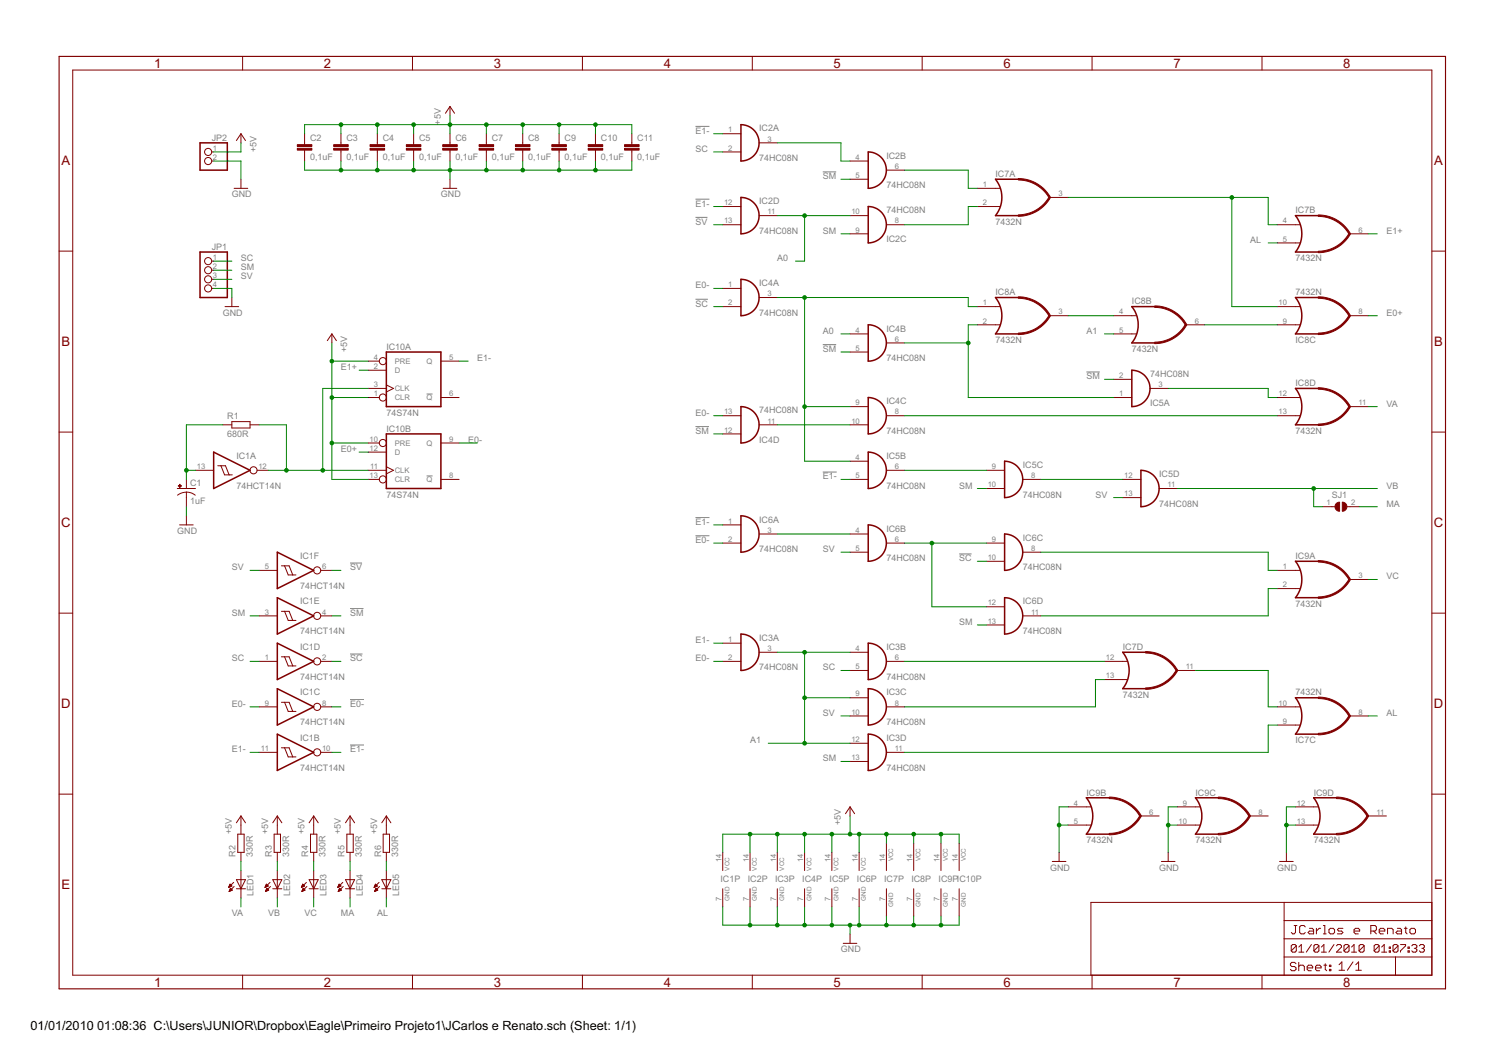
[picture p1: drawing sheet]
<svg xmlns="http://www.w3.org/2000/svg" width="420mm" height="297mm" viewBox="0 0 420 297" stroke-linecap="round" stroke-linejoin="round" font-family="sans-serif">
<g fill="none" stroke="#808080" stroke-width=".28">
<path d="M194.3 35.3h3.9M194.3 55.6h3.9M229.8 48h3.8M194.3 60.7h3.3M194.3 83.5h3.5M229.8 96.2h3.8M119.2 110h1.6M194.3 119.1h3.7M303.5 103.8h3.7M119.2 132.9h1.6M229.8 131.8h3.9M97.8 157.2h3.3"/>
<path d="M194.3 144.5h3.9M194.3 149.6h3.9M267.9 154.6h3.5M97.8 169.9h3.7M97.8 195.3h3.9M97.8 182.6h3.5M97.8 208h3.9"/>
</g>
<g fill="none" stroke="#800000" stroke-width=".42">
<path d="M55.9 39.9h7.6v7.6h-7.6zM207 34.8a5.1 5.1 0 0 1 5.1 5.1 5.1 5.1 0 0 1-5.1 5.1zM207 55.1a5.1 5.1 0 0 1 5.1 5.1 5.1 5.1 0 0 1-5.1 5.1zM242.5 42.4a5.1 5.1 0 0 1 5.1 5.1 5.1 5.1 0 0 1-5.1 5.1zM242.5 57.7a5.1 5.1 0 0 1 5.1 5 5.1 5.1 0 0 1-5.1 5.1zM284.4 50h-6.3a8.1 8.1 0 0 1 0 10.2h6.3M55.9 70.4h7.6v12.7h-7.6zM207 78a5.1 5.1 0 0 1 5.1 5.1 5.1 5.1 0 0 1-5.1 5zM368.3 60.2h-6.4a8.1 8.1 0 0 1 0 10.2h6.4M107.9 98.3h15.3v15.2h-15.3zM242.5 90.7a5.1 5.1 0 0 1 5.1 5 5.1 5.1 0 0 1-5.1 5.1zM284.4 83.1h-6.3a8.1 8.1 0 0 1 0 10.1h6.3"/>
<path d="M322.5 85.6h-6.3a8.1 8.1 0 0 1 0 10.1h6.3M368.3 83.1h-6.4a8.1 8.1 0 0 1 0 10.1h6.4M207 113.5a5.1 5.1 0 0 1 5.1 5.1 5.1 5.1 0 0 1-5.1 5.1zM242.5 111a5.1 5.1 0 0 1 5.1 5.1 5.1 5.1 0 0 1-5.1 5zM316.2 103.4a5.1 5.1 0 0 1 5.1 5 5.1 5.1 0 0 1-5.1 5.1zM368.3 108.4h-6.4a8.1 8.1 0 0 1 0 10.2h6.4M59.7 126.2l10.1 5.1-10.1 5.1zM107.9 121.1h15.3v15.3h-15.3zM242.5 126.2a5.1 5.1 0 0 1 5.1 5.1 5.1 5.1 0 0 1-5.1 5.1zM280.6 128.8a5.1 5.1 0 0 1 5.1 5 5.1 5.1 0 0 1-5.1 5.1zM318.7 131.3a5.1 5.1 0 0 1 5.1 5.1 5.1 5.1 0 0 1-5.1 5.1zM77.5 154.2l10.1 5-10.1 5.1z"/>
<path d="M207 144a5.1 5.1 0 0 1 5.1 5.1 5.1 5.1 0 0 1-5.1 5.1zM242.5 146.5a5.1 5.1 0 0 1 5.1 5.1 5.1 5.1 0 0 1-5.1 5.1zM280.6 149.1a5.1 5.1 0 0 1 5.1 5.1 5.1 5.1 0 0 1-5.1 5zM368.3 156.7h-6.4a8.1 8.1 0 0 1 0 10.2h6.4M77.5 179.6l10.1 5-10.1 5.1zM77.5 166.9l10.1 5-10.1 5.1zM207 177a5.1 5.1 0 0 1 5.1 5.1 5.1 5.1 0 0 1-5.1 5.1zM242.5 179.6a5.1 5.1 0 0 1 5.1 5 5.1 5.1 0 0 1-5.1 5.1zM280.6 166.9a5.1 5.1 0 0 1 5.1 5 5.1 5.1 0 0 1-5.1 5.1zM77.5 192.3l10.1 5-10.1 5.1zM242.5 192.3a5.1 5.1 0 0 1 5.1 5 5.1 5.1 0 0 1-5.1 5.1zM320 182.1h-6.4a8.1 8.1 0 0 1 0 10.2h6.4"/>
<path d="M368.3 194.8h-6.4a8.1 8.1 0 0 1 0 10.2h6.4M77.5 205l10.1 5-10.1 5.1zM242.5 205a5.1 5.1 0 0 1 5.1 5 5.1 5.1 0 0 1-5.1 5.1zM309.8 222.7h-6.3a8.1 8.1 0 0 1 0 10.2h6.3M340.3 222.7h-6.3a8.1 8.1 0 0 1 0 10.2h6.3M373.3 222.7h-6.3a8.1 8.1 0 0 1 0 10.2h6.3"/>
</g>
<g fill="none" stroke="#800000" stroke-width=".28">
<path d="M20.3 19.6h379.7v252.6h-379.7zM67.8 15.7v3.9M115.2 15.7v3.9M162.7 15.7v3.9M210.2 15.7v3.9M257.6 15.7v3.9M305.1 15.7v3.9M352.6 15.7v3.9M67.3 37.3l-1.3 1.9M67.3 37.3l1.3 1.9M67.3 37.3v2.6M85.1 37.3v3.1"/>
<path d="M95.2 37.3v3.1M105.4 37.3v3.1M115.5 37.3v3.1M125.7 29.7v2.6M125.7 37.3v3.1M125.7 29.7l1.3 1.9M125.7 29.7l-1.3 1.9M135.9 37.3v3.1M146 37.3v3.1M156.2 37.3v3.1M166.3 37.3v3.1M176.5 37.3v3.1"/>
<path d="M201.9 37.3h5.1M212.1 39.9h5M59.1 42.4h.6M59.1 45h.6M65.4 52.6h3.8M67.3 50v2.6M85.1 41.9v3.1M95.2 41.9v3.1M105.4 41.9v3.1M115.5 41.9v3.1M123.8 52.6h3.8M125.7 41.9v3.1"/>
<path d="M125.7 50v2.6M135.9 41.9v3.1M146 41.9v3.1M156.2 41.9v3.1M166.3 41.9v3.1M176.5 41.9v3.1M201.9 42.4h5.1M201.9 57.7h5.1M237.5 45h5M237.5 50h5M247.6 47.5h5.1M273 57.7h6.4"/>
<path d="M273 52.6h6.4M293.3 55.1h5.1M16.5 70.1h3.8M59.1 72.9h.6M59.1 75.4h.6M59.1 78h.6M201.9 62.7h5.1M212.1 60.2h5M237.5 65.3h5M237.5 60.2h5M247.6 62.7h5.1M356.8 62.7h6.4"/>
<path d="M356.8 67.8h6.4M377.1 65.3h5.1M400 70.1h3.8M59.1 80.5h.6M62.9 85.6h3.8M64.8 83.1v2.5M92.7 93.2l-1.3 1.9M92.7 93.2l1.3 1.9M92.7 93.2v2.5M201.9 80.5h5.1M201.9 85.6h5.1M212.1 83.1h5"/>
<path d="M237.5 93.2h5M237.5 98.3h5M247.6 95.7h5.1M273 85.6h6.4M273 90.7h6.4M293.3 88.1h5.1M311.1 93.2h6.4M311.1 88.1h6.4M331.4 90.7h5.1M356.8 85.6h6.4M356.8 90.7h6.4M377.1 88.1h5.1"/>
<path d="M62.2 118.6h2.6M64.8 117.7h5v1.8h-5zM69.8 118.6h2.6M102.9 111h3.1M102.9 108.4h5M102.9 103.4h5M102.9 100.8h3.1M107.9 107.5l2 .9-2 1M123.2 111h5M123.2 100.8h5M201.9 116.1h5.1M212.1 118.6h5"/>
<path d="M237.5 113.5h5M237.5 118.6h5M247.6 116.1h5.1M311.1 111h5.1M311.1 105.9h5.1M321.3 108.4h5M356.8 116.1h6.4M356.8 111h6.4M377.1 113.5h5.1M16.5 120.6h3.8M49.5 136.4h5.1M52.1 137.4l1.5 .3 .9 .5"/>
<path d="M52.1 137.4l-1.1 .1-1.4 .7M52.1 133.8v2.6M52.1 137.4v4.1M54.6 131.3h5.1M60.8 130h2.2l1 2.6M61.7 130l1 2.6h2.2M71.8 131.3h3.1M102.9 131.3h5M102.9 133.8h3.1M102.9 126.2h5M102.9 123.7h3.1M107.9 130.3l2 1-2 1"/>
<path d="M123.2 133.8h5M123.2 123.7h5M201.9 121.1h5.1M237.5 128.8h5M237.5 133.8h5M247.6 131.3h5.1M275.6 131.3h5M275.6 136.4h5M285.7 133.8h5.1M313.6 133.8h5.1M313.6 138.9h5.1M323.8 136.4h5.1"/>
<path d="M400 120.6h3.8M50.2 146.5h3.8M52.1 144v2.5M72.4 159.2h5.1M78.6 158h2.2l1 2.5M79.5 158l1 2.5h2.2M89.6 159.2h3.1M201.9 146.5h5.1M201.9 151.6h5.1M212.1 149.1h5M237.5 149.1h5M237.5 154.2h5"/>
<path d="M247.6 151.6h5.1M275.6 151.6h5M275.6 156.7h5M285.7 154.2h5.1M356.8 159.2h6.4M369.5 141.5h3.5M376.3 141.5h3.4M16.5 171.2h3.8M72.4 171.9h5.1M78.6 170.7h2.2l1 2.5M79.5 170.7l1 2.5h2.2M89.6 171.9h3.1"/>
<path d="M201.9 179.6h5.1M275.6 169.4h5M275.6 174.5h5M285.7 171.9h5.1M356.8 164.3h6.4M377.1 161.8h5.1M400 171.2h3.8M72.4 184.6h5.1M72.4 197.3h5.1M78.6 183.4h2.2l1 2.5M78.6 196.1h2.2l1 2.5M79.5 183.4l1 2.5h2.2"/>
<path d="M79.5 196.1l1 2.5h2.2M89.6 184.6h3.1M89.6 197.3h3.1M201.9 184.6h5.1M212.1 182.1h5M237.5 182.1h5M237.5 187.2h5M237.5 194.8h5M237.5 199.9h5M247.6 184.6h5.1M247.6 197.3h5.1M308.6 184.6h6.3"/>
<path d="M308.6 189.7h6.3M328.9 187.2h5.1M356.8 197.3h6.4M377.1 199.9h5.1M72.4 210h5.1M78.6 208.8h2.2l1 2.5M79.5 208.8l1 2.5h2.2M89.6 210h3.1M237.5 207.5h5M237.5 212.6h5M247.6 210h5.1M356.8 202.4h6.4"/>
<path d="M16.5 221.7h3.8M66.4 232.9h1.8v5.1h-1.8zM67.3 227.8v5.1M67.3 238v2.5M67.3 227.8l1.3 1.9M67.3 227.8l-1.3 1.9M76.6 232.9h1.8v5.1h-1.8zM77.5 227.8v5.1M77.5 238v2.5M77.5 227.8l1.2 1.9M77.5 227.8l-1.3 1.9M86.7 232.9h1.8v5.1h-1.8z"/>
<path d="M87.6 227.8v5.1M87.6 238v2.5M87.6 227.8l1.3 1.9M87.6 227.8l-1.2 1.9M96.9 232.9h1.8v5.1h-1.8zM97.8 227.8v5.1M97.8 238v2.5M97.8 227.8l1.3 1.9M97.8 227.8l-1.3 1.9M107 232.9h1.8v5.1h-1.8zM107.9 227.8v5.1M107.9 238v2.5"/>
<path d="M107.9 227.8l1.3 1.9M107.9 227.8l-1.2 1.9M201.9 238v5M209.5 238v5M217.1 238v5M224.8 238v5M232.4 238v5M237.5 225.3l1.2 1.9M237.5 225.3l-1.3 1.9M237.5 225.3v2.5M240 238v5M247.6 235.4v7.6"/>
<path d="M255.2 235.4v7.6M262.9 235.4v7.6M267.9 235.4v7.6M295.9 238v2.5M298.4 225.3h6.4M298.4 230.3h6.4M318.7 227.8h5.1M326.3 238v2.5M328.9 225.3h6.3M328.9 230.3h6.3M349.2 227.8h5.1M359.4 238v2.5"/>
<path d="M361.9 225.3h6.4M361.9 230.3h6.4M382.2 227.8h5.1M400 221.7h3.8M63.9 247.7h.1M63.9 247.6h.3M64 247.5h.5M64.1 247.3h.6M64.1 248.8h.1M64.1 247.2h.5M64.1 248.7h.4M64.2 247.1h.3"/>
<path d="M64.2 248.5h.6M64.2 247h.2M64.2 248.4h.6M64.2 248.3h.5M64.3 246.8l.5 .6-.9 .3zM64.3 246.9h.1M64.3 248.2h.3M64.3 248.1h.2M64.4 248l.5 .5-.9 .4zM65.3 246.3l-1.4 1.4M65.4 247.5l-1.4 1.4M66 245.6h2.6l-1.3 2.5z"/>
<path d="M66 248.1h2.6M67.3 243v7.7M74 247.7h.1M74.1 247.6h.3M74.1 247.5h.6M74.2 247.3h.7M74.2 248.8h.2M74.3 247.2h.5M74.3 248.7h.4M74.3 248.5h.7M74.3 247.1h.4M74.4 247h.1"/>
<path d="M74.4 248.4h.6M74.4 248.3h.4M74.4 246.9h.1M74.4 246.8l.5 .6-.9 .3zM74.5 248.2h.2M74.5 248.1h.1M74.5 248l.6 .5-.9 .4zM75.4 246.3l-1.4 1.4M75.6 247.5l-1.4 1.4M76.2 248.1h2.5M76.2 245.6h2.5l-1.2 2.5zM77.5 243v7.7"/>
<path d="M84.2 247.7h.1M84.3 247.6h.3M84.3 247.5h.5M84.4 247.3h.7M84.4 248.8h.1M84.4 247.2h.5M84.4 248.7h.4M84.5 248.5h.6M84.5 247.1h.3M84.5 247h.2M84.5 248.4h.6M84.6 246.9h.1"/>
<path d="M84.6 248.3h.4M84.6 246.8l.5 .6-.9 .3zM84.6 248.2h.3M84.7 248.1h.1M84.7 248l.5 .5-.9 .4zM85.6 246.3l-1.4 1.4M85.7 247.5l-1.4 1.4M86.4 248.1h2.5M86.4 245.6h2.5l-1.3 2.5zM87.6 243v7.7M94.4 247.7h.1M94.4 247.6h.3"/>
<path d="M94.5 247.5h.5M94.5 248.8h.2M94.5 247.3h.7M94.6 247.2h.5M94.6 248.7h.4M94.6 248.5h.7M94.6 247.1h.4M94.7 247h.2M94.7 248.4h.6M94.7 246.9h.1M94.7 248.3h.5M94.7 246.8l.5 .6-.8 .3z"/>
<path d="M94.8 248.2h.3M94.8 248.1h.1M94.9 248l.5 .5-.9 .4zM95.8 246.3l-1.4 1.4M95.9 247.5l-1.4 1.4M96.5 248.1h2.6M96.5 245.6h2.6l-1.3 2.5zM97.8 243v7.7M104.5 247.7h.1M104.6 247.6h.3M104.6 247.5h.6M104.7 248.8h.2"/>
<path d="M104.7 247.3h.7M104.7 247.2h.6M104.7 248.7h.4M104.8 247.1h.3M104.8 248.5h.6M104.8 247h.2M104.8 248.4h.7M104.9 246.9h.1M104.9 248.3h.4M104.9 246.8l.5 .6-.9 .3zM104.9 248.2h.3M105 248.1h.1"/>
<path d="M105 248l.5 .5-.9 .4zM105.9 246.3l-1.4 1.4M106 247.5l-1.4 1.4M106.7 248.1h2.5M106.7 245.6h2.5l-1.3 2.5zM107.9 243v7.7M201.9 248.1v5.1M209.5 248.1v5.1M217.1 248.1v5.1M224.8 248.1v5.1M232.4 248.1v5.1M240 248.1v5.1"/>
<path d="M247.6 248.1v7.6M255.2 248.1v7.6M262.9 248.1v7.6M267.9 248.1v7.6M294 240.5h3.8M324.4 240.5h3.9M357.5 240.5h3.8M358.7 251.9v20.3M358.7 257h41.3M361.5 258.4h.8M361.9 258.4v1.9l-.4 .4h-.4l-.4-.4M364.6 258.8l-.3-.4h-.8l-.4 .4v1.5l.4 .4h.8l.3-.4"/>
<path d="M365.8 259.2h.8l.4 .3v1.2h-1.2l-.4-.4 .4-.4h1.2M367.7 259.2v1.5M368.9 259.2h-.4l-.8 .7M369.7 258.4h.4v2.3M371.3 259.5l.3-.3h.8l.4 .3v.8l-.4 .4h-.8l-.3-.4zM375.2 259.2h-1.2l-.4 .3 .4 .4h.8l.4 .4-.4 .4h-1.2M378.3 259.9h1.5v-.4l-.3-.3h-.8l-.4 .3v.8l.4 .4h.8M382.9 259.9h1.2l.4-.4v-.7l-.4-.4h-1.2v2.3M383.7 259.9l.8 .8M385.3 259.9h1.6v-.4l-.4-.3h-.8l-.4 .3v.8l.4 .4h.8M390.4 259.2h.7l.4 .3v1.2h-1.1l-.4-.4 .4-.4h1.1M392.3 259.2h.8"/>
<path d="M392.7 258.8v1.5l.4 .4M393.9 259.5l.4-.3h.7l.4 .3v.8l-.4 .4h-.7l-.4-.4zM400 251.9h-95.2v20.3M67.8 272.2v3.9M115.2 272.2v3.9M162.7 272.2v3.9M210.2 272.2v3.9M235.6 263.4h3.8M237.5 260.8v2.6M257.6 272.2v3.9M305.1 272.2v3.9M352.6 272.2v3.9"/>
<path d="M358.7 267.2h41.3M358.7 262.1h41.3M362.1 269l-.4-.3h-.8l-.4 .3v.5l.4 .3h.8l.4 .4v.4l-.4 .4h-.8l-.4-.4M362.1 264.1l-.3-.4h-.7l-.4 .4v1.4M362.1 264.1v1.4l-.3 .3h-.7l-.4-.3M362.1 264.1l-1.4 1.4M362.8 269.8l.4-.3h.8l.4 .3v1.2M362.8 268.7v2.3M362.8 265.8h1.4M362.8 264.4l.7-.7v2.1M365.2 270.2h1.5v-.4l-.4-.3h-.8l-.3 .3v.8l.3 .4h.8M366.4 263.7l-1.5 2.1"/>
<path d="M367.5 270.2h1.6v-.4l-.4-.3h-.8l-.4 .3v.8l.4 .4h.8M368.4 264.1l-.3-.4h-.7l-.3 .4v1.4M368.4 264.1v1.4l-.3 .3h-.7l-.3-.3M368.4 264.1l-1.3 1.4M369.1 265.8h1.4M369.1 264.4l.7-.7v2.1M369.7 260.7h.8M369.8 269.5h.8M370.2 269v1.6l.4 .4M371.4 269.5h.4v.3h-.4zM371.4 270.6h.4v.4h-.4zM372.7 263.7l-1.5 2.1"/>
<path d="M373.4 264.1l.3-.4h.7l.4 .4v.3l-1.4 1.4h1.4M374.1 269.3l.8-.8v2.4M374.1 270.9h1.5M376.9 264.1l-.4-.4h-.7l-.3 .4v1.4M376.9 264.1v1.4l-.4 .3h-.7l-.3-.3M376.9 264.1l-1.4 1.4M377.6 264.4l.7-.7v2.1M377.6 265.8h1.4M378 268.5l-1.6 2.4M378.8 270.9h1.5M378.8 269.3l.7-.8v2.4M381.1 264.1l-.4-.4h-.7l-.3 .4v1.4"/>
<path d="M381.1 264.1v1.4l-.4 .3h-.7l-.3-.3M381.1 264.1l-1.4 1.4M385.3 264.1v1.4l-.4 .3h-.7l-.3-.3M385.3 264.1l-.4-.4h-.7l-.3 .4v1.4M385.3 264.1l-1.4 1.4M386 265.8h1.4M386 264.4l.7-.7v2.1M387.6 260.7v-1.5h1.2l.4 .3v1.2M388.1 265.5h.4v.3h-.4zM388.1 264.4h.4v.4h-.4zM389.8 267.2v5M390.5 264.1l-.3-.4h-.7l-.4 .4v1.4"/>
<path d="M390.5 264.1v1.4l-.3 .3h-.7l-.4-.3M390.5 264.1l-1.4 1.4M391.2 263.7h1.5v.4l-1.5 1.4v.3M393.3 265.5h.4v.3h-.4zM393.3 264.4h.4v.4h-.4zM394.4 264.1l.4-.4h.7l.3 .4v.3l-.3 .4M395.1 264.8h.4M395.5 264.8l.3 .3v.4l-.3 .3h-.7l-.4-.3M396.5 264.1l.4-.4h.7l.3 .4v.3l-.3 .4M397.2 264.8h.4M397.6 264.8l.3 .3v.4l-.3 .3h-.7l-.4-.3"/>
<circle cx="58.1" cy="42.4" r=".99"/>
<circle cx="58.1" cy="45" r=".99"/>
<circle cx="58.1" cy="72.9" r=".99"/>
<circle cx="58.1" cy="75.4" r=".99"/>
<circle cx="58.1" cy="78" r=".99"/>
<circle cx="58.1" cy="80.5" r=".99"/>
<circle cx="107" cy="111" r=".99"/>
<circle cx="107" cy="100.8" r=".99"/>
<circle cx="70.8" cy="131.3" r=".99"/>
<circle cx="107" cy="133.8" r=".99"/>
<circle cx="107" cy="123.7" r=".99"/>
<circle cx="88.6" cy="159.2" r=".99"/>
<circle cx="88.6" cy="171.9" r=".99"/>
<circle cx="88.6" cy="197.3" r=".99"/>
<circle cx="88.6" cy="184.6" r=".99"/>
<circle cx="88.6" cy="210" r=".99"/>
</g>
<g fill="#800000" stroke="#800000" stroke-width=".28">
<path d="M284.5 60a10 10 0 0 0 8.6-5l.3 .2a10.2 10.2 0 0 1-8.9 5.2z" fill-rule="evenodd"/>
<path d="M284.5 49.8a10.2 10.2 0 0 1 8.9 5.3l-.3 .2a10 10 0 0 0-8.6-5.1z" fill-rule="evenodd"/>
<path d="M368.3 70.1a10 10 0 0 0 8.6-5l.4 .2a10.2 10.2 0 0 1-9 5.2z" fill-rule="evenodd"/>
<path d="M368.3 60a10.2 10.2 0 0 1 9 5.2l-.4 .2a10 10 0 0 0-8.6-5z" fill-rule="evenodd"/>
<path d="M368.3 194.6a10.2 10.2 0 0 1 9 5.2l-.4 .2a10 10 0 0 0-8.6-5z" fill-rule="evenodd"/>
<path d="M368.3 204.7a9.9 9.9 0 0 0 8.6-5l.4 .2a10.4 10.4 0 0 1-9 5.2z" fill-rule="evenodd"/>
<path d="M320 192a9.9 9.9 0 0 0 8.6-5l.4 .2a10.4 10.4 0 0 1-9 5.2z" fill-rule="evenodd"/>
<path d="M320 181.9a10.2 10.2 0 0 1 9 5.2l-.4 .2a9.9 9.9 0 0 0-8.6-5z" fill-rule="evenodd"/>
<path d="M284.5 93a9.9 9.9 0 0 0 8.6-5l.3 .2a10.4 10.4 0 0 1-8.9 5.2z" fill-rule="evenodd"/>
<path d="M284.5 82.9a10.2 10.2 0 0 1 8.9 5.2l-.3 .2a10 10 0 0 0-8.6-5z" fill-rule="evenodd"/>
<path d="M322.6 95.5a9.9 9.9 0 0 0 8.6-5l.3 .2a10.4 10.4 0 0 1-8.9 5.2z" fill-rule="evenodd"/>
<path d="M322.6 85.4a10.2 10.2 0 0 1 8.9 5.2l-.3 .2a9.9 9.9 0 0 0-8.6-5z" fill-rule="evenodd"/>
<path d="M368.3 82.9a10.2 10.2 0 0 1 9 5.2l-.4 .2a10 10 0 0 0-8.6-5z" fill-rule="evenodd"/>
<path d="M368.3 93a9.9 9.9 0 0 0 8.6-5l.4 .2a10.4 10.4 0 0 1-9 5.2z" fill-rule="evenodd"/>
<path d="M368.3 118.4a10 10 0 0 0 8.6-5l.4 .2a10.3 10.3 0 0 1-9 5.2z" fill-rule="evenodd"/>
<path d="M368.3 108.2a10.3 10.3 0 0 1 9 5.3l-.4 .2a9.9 9.9 0 0 0-8.6-5z" fill-rule="evenodd"/>
<path d="M368.3 166.6a10 10 0 0 0 8.6-5l.4 .2a10.2 10.2 0 0 1-9 5.2z" fill-rule="evenodd"/>
<path d="M368.3 156.5a10.3 10.3 0 0 1 9 5.2l-.4 .2a10 10 0 0 0-8.6-5z" fill-rule="evenodd"/>
<path d="M375 140.2a1.27 1.27 0 0 1 1.3 1.3 1.27 1.27 0 0 1-1.3 1.2z" fill-rule="evenodd"/>
<path d="M373.3 140.6l.9-.4v2.5a1.26 1.26 0 0 1-1.1-.7 1.26 1.26 0 0 1 .2-1.4z" fill-rule="evenodd"/>
<path d="M309.9 232.7a9.9 9.9 0 0 0 8.6-5.1l.3 .3a10.3 10.3 0 0 1-8.9 5.2z" fill-rule="evenodd"/>
<path d="M309.9 222.5a10.3 10.3 0 0 1 8.9 5.3l-.3 .2a9.8 9.8 0 0 0-8.6-5.1z" fill-rule="evenodd"/>
<path d="M340.3 232.7a9.9 9.9 0 0 0 8.7-5.1l.3 .3a10.3 10.3 0 0 1-9 5.2z" fill-rule="evenodd"/>
<path d="M340.3 222.5a10.3 10.3 0 0 1 9 5.3l-.3 .2a9.8 9.8 0 0 0-8.7-5.1z" fill-rule="evenodd"/>
<path d="M373.4 232.7a10 10 0 0 0 8.6-5.1l.3 .3a10.3 10.3 0 0 1-8.9 5.2z" fill-rule="evenodd"/>
<path d="M373.4 222.5a10.3 10.3 0 0 1 8.9 5.3l-.3 .2a9.9 9.9 0 0 0-8.6-5.1z" fill-rule="evenodd"/>
</g>
<g fill="#800000" stroke="#800000" stroke-width=".28">
<path d="M49.8 135.6l.9 .1z"/>
<path d="M50.2 135.2l.1 .9z"/>
<path d="M83.1 41.4h4v.5h-4z"/>
<path d="M83.1 40.4h4v.5h-4z"/>
<path d="M93.2 41.4h4.1v.5h-4.1z"/>
<path d="M93.2 40.4h4.1v.5h-4.1z"/>
<path d="M103.4 41.4h4v.5h-4z"/>
<path d="M103.4 40.4h4v.5h-4z"/>
<path d="M113.5 41.4h4.1v.5h-4.1z"/>
<path d="M113.5 40.4h4.1v.5h-4.1z"/>
<path d="M123.7 41.4h4v.5h-4z"/>
<path d="M123.7 40.4h4v.5h-4z"/>
<path d="M133.8 41.4h4.1v.5h-4.1z"/>
<path d="M133.8 40.4h4.1v.5h-4.1z"/>
<path d="M144 41.4h4.1v.5h-4.1z"/>
<path d="M144 40.4h4.1v.5h-4.1z"/>
<path d="M154.2 41.4h4v.5h-4z"/>
<path d="M154.2 40.4h4v.5h-4z"/>
<path d="M164.3 41.4h4.1v.5h-4.1z"/>
<path d="M164.3 40.4h4.1v.5h-4.1z"/>
<path d="M174.5 41.4h4v.5h-4z"/>
<path d="M174.5 40.4h4v.5h-4z"/>
</g>
<path d="M16.5 15.7h387.3v260.4h-387.3z" fill="none" stroke="#800000" stroke-width=".32"/>
<g fill="none" stroke="#008000" stroke-width=".28">
<path d="M67.3 39.9v2.5h-7.6M85.1 37.3v-2.5h91.4v2.5M95.2 34.8v2.5M105.4 34.8v2.5M115.5 34.8v2.5M125.7 32.3v5M135.9 34.8v2.5M146 34.8v2.5M156.2 34.8v2.5M166.3 34.8v2.5M199.4 37.3h2.5M217.1 39.9h17.8v5.1h2.6"/>
<path d="M59.7 45h7.6v5M85.1 45v2.5h91.4v-2.5M95.2 45v2.5M105.4 45v2.5M115.5 45v2.5M125.7 45v5M135.9 45v2.5M146 45v2.5M156.2 45v2.5M166.3 45v2.5M199.4 42.4h2.5M199.4 57.7h2.5"/>
<path d="M234.9 50h2.6M252.7 47.5h17.8v5.1h2.5M273 57.7h-2.5v5h-17.8M298.4 55.1h55.9v7.6h2.5M344.1 55.1v30.5h12.7M59.7 78h5.1M59.7 75.4h5.1M59.7 72.9h5.1M199.4 62.7h2.5M217.1 60.2h20.4M224.8 60.2v12.7h-2.6M234.9 65.3h2.6"/>
<path d="M354.3 67.8h2.5M382.2 65.3h2.6M59.7 80.5h5.1v2.6M92.7 95.7v38.1h10.2M199.4 80.5h2.5M199.4 85.6h2.5M217.1 83.1h53.4v2.5h2.5M224.8 83.1v45.7h12.7M234.9 98.3h2.6M234.9 93.2h2.6M252.7 95.7h17.8M273 90.7h-2.5v20.3h40.6"/>
<path d="M298.4 88.1h12.7M308.6 93.2h2.5M336.5 90.7h20.3M382.2 88.1h2.6M62.2 118.6h-10.1v15.2M72.4 118.6h7.6v12.7M92.7 100.8h10.2M92.7 111h10.2M100.3 103.4h2.6M102.9 108.4h-12.7v22.9M128.2 100.8h2.6M199.4 116.1h2.5"/>
<path d="M217.1 118.6h20.4M224.8 113.5h12.7M252.7 116.1h104.1M308.6 105.9h2.5M326.3 108.4h28v2.6h2.5M382.2 113.5h2.6M52.1 131.3h2.5M74.9 131.3h28M92.7 123.7h10.2M100.3 126.2h2.6M128.2 123.7h5.1M199.4 121.1h2.5"/>
<path d="M234.9 133.8h2.6M252.7 131.3h22.9M273 136.4h2.6M290.8 133.8h22.8M311.1 138.9h2.5M328.9 136.4h55.9M367 136.4v5.1h2.5M52.1 141.5v2.5M69.8 159.2h2.6M92.7 159.2h2.5M199.4 146.5h2.5M199.4 151.6h2.5"/>
<path d="M217.1 149.1h20.4M234.9 154.2h2.6M252.7 151.6h22.9M260.3 151.6v17.8h15.3M273 156.7h2.6M290.8 154.2h63.5v5h2.5M379.7 141.5h5.1M69.8 171.9h2.6M92.7 171.9h2.5M199.4 179.6h2.5M273 174.5h2.6M356.8 164.3h-2.5v7.6h-63.5"/>
<path d="M382.2 161.8h2.6M69.8 197.3h2.6M69.8 184.6h2.6M92.7 197.3h2.5M92.7 184.6h2.5M199.4 184.6h2.5M217.1 182.1h20.4M224.8 182.1v25.4M224.8 194.8h12.7M234.9 199.9h2.6M234.9 187.2h2.6M252.7 184.6h55.9"/>
<path d="M308.6 189.7h-2.6v7.6h-53.3M334 187.2h20.3v10.1h2.5M382.2 199.9h2.6M69.8 210h2.6M92.7 210h2.5M214.6 207.5h22.9M234.9 212.6h2.6M356.8 202.4h-2.5v7.6h-101.6M209.5 232.9v5.1M217.1 232.9v5.1M224.8 232.9v5.1M232.4 232.9v5.1"/>
<path d="M237.5 227.8v5.1M240 232.9v5.1M247.6 232.9v2.5M255.2 232.9v2.5M262.9 232.9v2.5M267.9 235.4v-2.5h-66v5.1M295.9 230.3h2.5M298.4 225.3h-2.5v12.7M326.3 230.3h2.6M328.9 225.3h-2.6v12.7M359.4 230.3h2.5M361.9 225.3h-2.5v12.7"/>
<path d="M67.3 240.5v2.5M67.3 250.7v2.5M77.5 240.5v2.5M77.5 250.7v2.5M87.6 240.5v2.5M87.6 250.7v2.5M97.8 240.5v2.5M97.8 250.7v2.5M107.9 240.5v2.5M107.9 250.7v2.5M201.9 253.2v5.1h66v-2.6M209.5 253.2v5.1"/>
<path d="M217.1 253.2v5.1M224.8 253.2v5.1M232.4 253.2v5.1M237.5 258.3v2.5M240 253.2v5.1M247.6 255.7v2.6M255.2 255.7v2.6M262.9 255.7v2.6"/>
</g>
<g fill="#008000" stroke="#008000" stroke-width=".28">
<circle cx="125.7" cy="34.8" r=".51"/>
<circle cx="95.2" cy="34.8" r=".51"/>
<circle cx="105.4" cy="34.8" r=".51"/>
<circle cx="115.5" cy="34.8" r=".51"/>
<circle cx="135.9" cy="34.8" r=".51"/>
<circle cx="156.2" cy="34.8" r=".51"/>
<circle cx="146" cy="34.8" r=".51"/>
<circle cx="166.3" cy="34.8" r=".51"/>
<circle cx="237.5" cy="232.9" r=".51"/>
<circle cx="209.5" cy="232.9" r=".51"/>
<circle cx="217.1" cy="232.9" r=".51"/>
<circle cx="224.8" cy="232.9" r=".51"/>
<circle cx="232.4" cy="232.9" r=".51"/>
<circle cx="240" cy="232.9" r=".51"/>
<circle cx="247.6" cy="232.9" r=".51"/>
<circle cx="255.2" cy="232.9" r=".51"/>
<circle cx="262.9" cy="232.9" r=".51"/>
<circle cx="92.7" cy="100.8" r=".51"/>
<circle cx="92.7" cy="111" r=".51"/>
<circle cx="92.7" cy="123.7" r=".51"/>
<circle cx="52.1" cy="131.3" r=".51"/>
<circle cx="90.2" cy="131.3" r=".51"/>
<circle cx="80" cy="131.3" r=".51"/>
<circle cx="95.2" cy="47.5" r=".51"/>
<circle cx="105.4" cy="47.5" r=".51"/>
<circle cx="115.5" cy="47.5" r=".51"/>
<circle cx="125.7" cy="47.5" r=".51"/>
<circle cx="135.9" cy="47.5" r=".51"/>
<circle cx="146" cy="47.5" r=".51"/>
<circle cx="156.2" cy="47.5" r=".51"/>
<circle cx="166.3" cy="47.5" r=".51"/>
<circle cx="237.5" cy="258.3" r=".51"/>
<circle cx="209.5" cy="258.3" r=".51"/>
<circle cx="217.1" cy="258.3" r=".51"/>
<circle cx="224.8" cy="258.3" r=".51"/>
<circle cx="232.4" cy="258.3" r=".51"/>
<circle cx="240" cy="258.3" r=".51"/>
<circle cx="247.6" cy="258.3" r=".51"/>
<circle cx="255.2" cy="258.3" r=".51"/>
<circle cx="262.9" cy="258.3" r=".51"/>
<circle cx="295.9" cy="230.3" r=".51"/>
<circle cx="326.3" cy="230.3" r=".51"/>
<circle cx="359.4" cy="230.3" r=".51"/>
<circle cx="224.8" cy="182.1" r=".51"/>
<circle cx="224.8" cy="194.8" r=".51"/>
<circle cx="224.8" cy="207.5" r=".51"/>
<circle cx="224.8" cy="83.1" r=".51"/>
<circle cx="224.8" cy="113.5" r=".51"/>
<circle cx="270.5" cy="95.7" r=".51"/>
<circle cx="367" cy="136.4" r=".51"/>
<circle cx="344.1" cy="55.1" r=".51"/>
<circle cx="224.8" cy="60.2" r=".51"/>
<circle cx="260.3" cy="151.6" r=".51"/>
</g>
<g font-size="4.1" fill="#800000">
<text x="43" y="18.9">1</text>
<text x="90.5" y="18.9">2</text>
<text x="138" y="18.9">3</text>
<text x="185.4" y="18.9">4</text>
<text x="232.9" y="18.9">5</text>
<text x="280.3" y="18.9">6</text>
<text x="327.8" y="18.9">7</text>
<text x="375.3" y="18.9">8</text>
<text x="17.2" y="46.1">A</text>
<text x="400.7" y="46.1">A</text>
<text x="17.2" y="96.7">B</text>
<text x="400.7" y="96.7">B</text>
<text x="17.1" y="147.2">C</text>
<text x="400.6" y="147.2">C</text>
<text x="17.1" y="197.7">D</text>
<text x="400.6" y="197.7">D</text>
<text x="17.2" y="248.3">E</text>
<text x="400.7" y="248.3">E</text>
<text x="43" y="275.4">1</text>
<text x="90.5" y="275.4">2</text>
<text x="138" y="275.4">3</text>
<text x="185.4" y="275.4">4</text>
<text x="232.9" y="275.4">5</text>
<text x="280.3" y="275.4">6</text>
<text x="327.8" y="275.4">7</text>
<text x="375.3" y="275.4">8</text>
</g>
<g font-size="4">
<text x="8.5" y="287.5">01/01/2010</text>
<text x="27.2" y="287.5">01:08:36 C:\Users\JUNIOR\Dropbox\Eagle\Primeiro Projeto1\JCarlos e Renato.sch (Sheet: 1/1)</text>
</g>
<g font-size="2.8" fill="#808080">
<text x="123.2" y="34.8" transform="rotate(-90 123.2 34.8)">+5V</text>
<text x="59.2" y="39.2">JP2</text>
<text x="86.6" y="39.5">C2</text>
<text x="96.8" y="39.5">C3</text>
<text x="106.9" y="39.5">C4</text>
<text x="117.1" y="39.5">C5</text>
<text x="127.2" y="39.5">C6</text>
<text x="137.4" y="39.5">C7</text>
<text x="147.6" y="39.5">C8</text>
<text x="157.7" y="39.5">C9</text>
<text x="167.9" y="39.5">C10</text>
<text x="178" y="39.5">C11</text>
<text x="194.3" y="37.3">E1-</text>
<text x="212.1" y="36.7">IC2A</text>
<text x="71.6" y="42.4" transform="rotate(-90 71.6 42.4)">+5V</text>
<text x="86.6" y="44.6">0,1uF</text>
<text x="96.8" y="44.6">0,1uF</text>
<text x="106.9" y="44.6">0,1uF</text>
<text x="117.1" y="44.6">0,1uF</text>
<text x="127.2" y="44.6">0,1uF</text>
<text x="137.4" y="44.6">0,1uF</text>
<text x="147.6" y="44.6">0,1uF</text>
<text x="157.7" y="44.6">0,1uF</text>
<text x="167.9" y="44.6">0,1uF</text>
<text x="178" y="44.6">0,1uF</text>
<text x="194.3" y="42.4">SC</text>
<text x="212.1" y="45">74HC08N</text>
<text x="247.6" y="44.3">IC2B</text>
<text x="229.8" y="50">SM</text>
<text x="247.6" y="52.6">74HC08N</text>
<text x="278.1" y="49.4">IC7A</text>
<text x="64.8" y="55.1">GND</text>
<text x="123.2" y="55.1">GND</text>
<text x="194.3" y="57.7">E1-</text>
<text x="212.1" y="57">IC2D</text>
<text x="247.6" y="59.4">74HC08N</text>
<text x="361.9" y="59.6">IC7B</text>
<text x="194.3" y="62.7">SV</text>
<text x="212.1" y="65.3">74HC08N</text>
<text x="229.8" y="65.3">SM</text>
<text x="278.1" y="62.7">7432N</text>
<text x="387.3" y="65.3">E1+</text>
<text x="59.2" y="69.7">JP1</text>
<text x="247.6" y="67.7">IC2C</text>
<text x="349.2" y="67.8">AL</text>
<text x="67.3" y="78">SV</text>
<text x="67.3" y="75.4">SM</text>
<text x="67.3" y="72.9">SC</text>
<text x="217.1" y="72.9">A0</text>
<text x="361.9" y="72.9">7432N</text>
<text x="194.3" y="80.5">E0-</text>
<text x="212.1" y="79.9">IC4A</text>
<text x="278.1" y="82.4">IC8A</text>
<text x="361.9" y="82.3">7432N</text>
<text x="62.2" y="88.1">GND</text>
<text x="194.3" y="85.6">SC</text>
<text x="212.1" y="88.1">74HC08N</text>
<text x="316.2" y="85">IC8B</text>
<text x="387.3" y="88.1">E0+</text>
<text x="229.8" y="93.2">A0</text>
<text x="247.6" y="92.6">IC4B</text>
<text x="278.1" y="95.7">7432N</text>
<text x="303.5" y="93.2">A1</text>
<text x="361.9" y="95.6">IC8C</text>
<text x="97" y="98.3" transform="rotate(-90 97 98.3)">+5V</text>
<text x="107.9" y="97.7">IC10A</text>
<text x="133.3" y="100.8">E1-</text>
<text x="229.8" y="98.3">SM</text>
<text x="247.6" y="100.8">74HC08N</text>
<text x="316.2" y="98.3">7432N</text>
<text x="95.2" y="103.4">E1+</text>
<text x="303.5" y="105.9">SM</text>
<text x="321.3" y="105.1">74HC08N</text>
<text x="361.9" y="107.8">IC8D</text>
<text x="247.6" y="112.9">IC4C</text>
<text x="321.3" y="113.4">IC5A</text>
<text x="387.3" y="113.5">VA</text>
<text x="63.5" y="117.1">R1</text>
<text x="107.9" y="116.1">74S74N</text>
<text x="194.3" y="116.1">E0-</text>
<text x="212.1" y="115.3">74HC08N</text>
<text x="63.5" y="121.9">680R</text>
<text x="107.9" y="120.5">IC10B</text>
<text x="130.8" y="123.7">E0-</text>
<text x="194.3" y="121.1">SM</text>
<text x="212.1" y="123.6">IC4D</text>
<text x="247.6" y="121.1">74HC08N</text>
<text x="361.9" y="121.1">7432N</text>
<text x="66" y="128.1">IC1A</text>
<text x="95.2" y="126.2">E0+</text>
<text x="247.6" y="128.1">IC5B</text>
<text x="285.7" y="130.7">IC5C</text>
<text x="53.1" y="135.7">C1</text>
<text x="66" y="136.4">74HCT14N</text>
<text x="229.8" y="133.8">E1-</text>
<text x="247.6" y="136.4">74HC08N</text>
<text x="267.9" y="136.4">SM</text>
<text x="323.8" y="133.2">IC5D</text>
<text x="387.3" y="136.4">VB</text>
<text x="53.1" y="140.6">1uF</text>
<text x="107.9" y="138.9">74S74N</text>
<text x="285.7" y="138.9">74HC08N</text>
<text x="306" y="138.9">SV</text>
<text x="323.8" y="141.5">74HC08N</text>
<text x="372.1" y="138.9">SJ1</text>
<text x="387.3" y="141.5">MA</text>
<text x="49.5" y="149.1">GND</text>
<text x="194.3" y="146.5">E1-</text>
<text x="212.1" y="145.9">IC6A</text>
<text x="247.6" y="148.4">IC6B</text>
<text x="194.3" y="151.6">E0-</text>
<text x="212.1" y="154.2">74HC08N</text>
<text x="229.8" y="154.2">SV</text>
<text x="285.7" y="151">IC6C</text>
<text x="64.8" y="159.2">SV</text>
<text x="83.8" y="156.1">IC1F</text>
<text x="97.8" y="159.2">SV</text>
<text x="247.6" y="156.7">74HC08N</text>
<text x="267.9" y="156.7">SC</text>
<text x="285.7" y="159.2">74HC08N</text>
<text x="361.9" y="156.1">IC9A</text>
<text x="387.3" y="161.8">VC</text>
<text x="83.8" y="164.3">74HCT14N</text>
<text x="64.8" y="171.9">SM</text>
<text x="83.8" y="168.8">IC1E</text>
<text x="97.8" y="171.9">SM</text>
<text x="285.7" y="168.8">IC6D</text>
<text x="361.9" y="169.4">7432N</text>
<text x="83.8" y="177">74HCT14N</text>
<text x="194.3" y="179.6">E1-</text>
<text x="212.1" y="178.9">IC3A</text>
<text x="267.9" y="174.5">SM</text>
<text x="285.7" y="177">74HC08N</text>
<text x="64.8" y="184.6">SC</text>
<text x="83.8" y="181.5">IC1D</text>
<text x="97.8" y="184.6">SC</text>
<text x="194.3" y="184.6">E0-</text>
<text x="247.6" y="181.5">IC3B</text>
<text x="313.7" y="181.5">IC7D</text>
<text x="83.8" y="189.7">74HCT14N</text>
<text x="212.1" y="187.2">74HC08N</text>
<text x="229.8" y="187.2">SC</text>
<text x="247.6" y="189.7">74HC08N</text>
<text x="64.8" y="197.3">E0-</text>
<text x="83.8" y="194.2">IC1C</text>
<text x="97.8" y="197.3">E0-</text>
<text x="247.6" y="194.2">IC3C</text>
<text x="313.7" y="194.8">7432N</text>
<text x="361.9" y="194">7432N</text>
<text x="83.8" y="202.4">74HCT14N</text>
<text x="229.8" y="199.9">SV</text>
<text x="247.6" y="202.4">74HC08N</text>
<text x="387.3" y="199.9">AL</text>
<text x="83.8" y="206.9">IC1B</text>
<text x="209.5" y="207.5">A1</text>
<text x="247.6" y="206.9">IC3D</text>
<text x="361.9" y="207.4">IC7C</text>
<text x="64.8" y="210">E1-</text>
<text x="83.8" y="215.1">74HCT14N</text>
<text x="97.8" y="210">E1-</text>
<text x="229.8" y="212.6">SM</text>
<text x="247.6" y="215.1">74HC08N</text>
<text x="303.5" y="222.1">IC9B</text>
<text x="334" y="222.1">IC9C</text>
<text x="367" y="222.1">IC9D</text>
<text x="64.8" y="232.9" transform="rotate(-90 64.8 232.9)">+5V</text>
<text x="74.9" y="232.9" transform="rotate(-90 74.9 232.9)">+5V</text>
<text x="85.1" y="232.9" transform="rotate(-90 85.1 232.9)">+5V</text>
<text x="95.2" y="232.9" transform="rotate(-90 95.2 232.9)">+5V</text>
<text x="105.4" y="232.9" transform="rotate(-90 105.4 232.9)">+5V</text>
<text x="234.9" y="230.3" transform="rotate(-90 234.9 230.3)">+5V</text>
<text x="65.8" y="239.2" transform="rotate(-90 65.8 239.2)">R2</text>
<text x="70.6" y="239.2" transform="rotate(-90 70.6 239.2)">330R</text>
<text x="76" y="239.2" transform="rotate(-90 76 239.2)">R3</text>
<text x="80.8" y="239.2" transform="rotate(-90 80.8 239.2)">330R</text>
<text x="86.1" y="239.2" transform="rotate(-90 86.1 239.2)">R4</text>
<text x="90.9" y="239.2" transform="rotate(-90 90.9 239.2)">330R</text>
<text x="96.3" y="239.2" transform="rotate(-90 96.3 239.2)">R5</text>
<text x="101.1" y="239.2" transform="rotate(-90 101.1 239.2)">330R</text>
<text x="106.4" y="239.2" transform="rotate(-90 106.4 239.2)">R6</text>
<text x="111.2" y="239.2" transform="rotate(-90 111.2 239.2)">330R</text>
<text x="303.5" y="235.4">7432N</text>
<text x="334" y="235.4">7432N</text>
<text x="367" y="235.4">7432N</text>
<text x="293.3" y="243">GND</text>
<text x="323.8" y="243">GND</text>
<text x="356.8" y="243">GND</text>
<text x="70.9" y="250.2" transform="rotate(-90 70.9 250.2)">LED1</text>
<text x="81" y="250.2" transform="rotate(-90 81 250.2)">LED2</text>
<text x="91.2" y="250.2" transform="rotate(-90 91.2 250.2)">LED3</text>
<text x="101.3" y="250.2" transform="rotate(-90 101.3 250.2)">LED4</text>
<text x="111.5" y="250.2" transform="rotate(-90 111.5 250.2)">LED5</text>
<text x="201.3" y="246.2">IC1P</text>
<text x="208.9" y="246.2">IC2P</text>
<text x="216.5" y="246.2">IC3P</text>
<text x="224.1" y="246.2">IC4P</text>
<text x="231.7" y="246.2">IC5P</text>
<text x="239.4" y="246.2">IC6P</text>
<text x="247" y="246.2">IC7P</text>
<text x="254.6" y="246.2">IC8P</text>
<text x="262.2" y="246.2">IC9PIC10P</text>
<text x="64.8" y="255.7">VA</text>
<text x="74.9" y="255.7">VB</text>
<text x="85.1" y="255.7">VC</text>
<text x="95.2" y="255.7">MA</text>
<text x="105.4" y="255.7">AL</text>
<text x="234.9" y="265.9">GND</text>
</g>
<g font-size="2.4" fill="#808080">
<text x="203.5" y="37">1</text>
<text x="214.4" y="39.5">3</text>
<text x="59.5" y="42.1">1</text>
<text x="59.5" y="44.6">2</text>
<text x="203.5" y="42.1">2</text>
<text x="239" y="44.6">4</text>
<text x="250" y="47.1">6</text>
<text x="239" y="49.7">5</text>
<text x="274.6" y="52.2">1</text>
<text x="202.3" y="57.3">12</text>
<text x="214.4" y="59.8">11</text>
<text x="237.8" y="59.8">10</text>
<text x="274.6" y="57.3">2</text>
<text x="295.7" y="54.8">3</text>
<text x="202.3" y="62.4">13</text>
<text x="239" y="64.9">9</text>
<text x="250" y="62.4">8</text>
<text x="358.4" y="62.4">4</text>
<text x="379.5" y="64.9">6</text>
<text x="358.4" y="67.5">5</text>
<text x="59.5" y="72.5">1</text>
<text x="59.5" y="75.1">2</text>
<text x="59.5" y="77.6">3</text>
<text x="59.5" y="80.2">4</text>
<text x="203.5" y="80.2">1</text>
<text x="214.4" y="82.7">3</text>
<text x="203.5" y="85.2">2</text>
<text x="274.6" y="85.2">1</text>
<text x="295.7" y="87.8">3</text>
<text x="312.7" y="87.8">4</text>
<text x="357.2" y="85.2">10</text>
<text x="379.5" y="87.8">8</text>
<text x="239" y="92.9">4</text>
<text x="250" y="95.4">6</text>
<text x="274.6" y="90.3">2</text>
<text x="312.7" y="92.9">5</text>
<text x="333.8" y="90.3">6</text>
<text x="358.4" y="90.3">9</text>
<text x="104.4" y="100.5">4</text>
<text x="110.3" y="101.6">PRE</text>
<text x="119.2" y="101.6">Q</text>
<text x="125.5" y="100.5">5</text>
<text x="239" y="97.9">5</text>
<text x="104.4" y="103">2</text>
<text x="110.3" y="104.1">D</text>
<text x="312.7" y="105.5">2</text>
<text x="104.4" y="110.6">1</text>
<text x="104.4" y="108.1">3</text>
<text x="110.3" y="111.7">CLR</text>
<text x="110.3" y="109.2">CLK</text>
<text x="119.2" y="111.7">Q</text>
<text x="125.5" y="110.6">6</text>
<text x="239" y="113.2">9</text>
<text x="312.7" y="110.6">1</text>
<text x="323.6" y="108.1">3</text>
<text x="357.2" y="110.6">12</text>
<text x="379.5" y="113.2">11</text>
<text x="202.3" y="115.7">13</text>
<text x="214.4" y="118.2">11</text>
<text x="237.8" y="118.2">10</text>
<text x="250" y="115.7">8</text>
<text x="357.2" y="115.7">13</text>
<text x="103.2" y="125.9">12</text>
<text x="103.2" y="123.3">10</text>
<text x="110.3" y="124.4">PRE</text>
<text x="119.2" y="124.4">Q</text>
<text x="125.5" y="123.3">9</text>
<text x="202.3" y="120.8">12</text>
<text x="55" y="130.9">13</text>
<text x="72.2" y="130.9">12</text>
<text x="103.4" y="130.9">11</text>
<text x="110.3" y="127">D</text>
<text x="239" y="128.4">4</text>
<text x="250" y="130.9">6</text>
<text x="277.1" y="130.9">9</text>
<text x="103.2" y="133.5">13</text>
<text x="110.3" y="134.6">CLR</text>
<text x="110.3" y="132.1">CLK</text>
<text x="119.2" y="134.6">Q</text>
<text x="125.5" y="133.5">8</text>
<text x="239" y="133.5">5</text>
<text x="275.9" y="136">10</text>
<text x="288.1" y="133.5">8</text>
<text x="314" y="133.5">12</text>
<text x="326.2" y="136">11</text>
<text x="314" y="138.6">13</text>
<text x="370.5" y="141.1">1</text>
<text x="377.5" y="141.1">2</text>
<text x="203.5" y="146.2">1</text>
<text x="214.4" y="148.7">3</text>
<text x="239" y="148.7">4</text>
<text x="203.5" y="151.3">2</text>
<text x="239" y="153.8">5</text>
<text x="250" y="151.3">6</text>
<text x="277.1" y="151.3">9</text>
<text x="288.1" y="153.8">8</text>
<text x="73.9" y="158.9">5</text>
<text x="90" y="158.9">6</text>
<text x="275.9" y="156.3">10</text>
<text x="358.4" y="158.9">1</text>
<text x="379.5" y="161.4">3</text>
<text x="358.4" y="164">2</text>
<text x="73.9" y="171.6">3</text>
<text x="90" y="171.6">4</text>
<text x="275.9" y="169">12</text>
<text x="288.1" y="171.6">11</text>
<text x="203.5" y="179.2">1</text>
<text x="275.9" y="174.1">13</text>
<text x="73.9" y="184.3">1</text>
<text x="90" y="184.3">2</text>
<text x="203.5" y="184.3">2</text>
<text x="214.4" y="181.7">3</text>
<text x="239" y="181.7">4</text>
<text x="250" y="184.3">6</text>
<text x="308.9" y="184.3">12</text>
<text x="239" y="186.8">5</text>
<text x="308.9" y="189.4">13</text>
<text x="331.2" y="186.8">11</text>
<text x="73.9" y="197">9</text>
<text x="90" y="197">8</text>
<text x="239" y="194.4">9</text>
<text x="250" y="197">8</text>
<text x="357.2" y="197">10</text>
<text x="237.8" y="199.5">10</text>
<text x="358.4" y="202.1">9</text>
<text x="379.5" y="199.5">8</text>
<text x="72.9" y="209.7">11</text>
<text x="90" y="209.7">10</text>
<text x="237.8" y="207.1">12</text>
<text x="250" y="209.7">11</text>
<text x="237.8" y="212.2">13</text>
<text x="300" y="224.9">4</text>
<text x="321.1" y="227.4">6</text>
<text x="330.5" y="224.9">9</text>
<text x="351.5" y="227.4">8</text>
<text x="362.3" y="224.9">12</text>
<text x="384.6" y="227.4">11</text>
<text x="300" y="230">5</text>
<text x="329.3" y="230">10</text>
<text x="362.3" y="230">13</text>
<text x="201.6" y="240.7" transform="rotate(-90 201.6 240.7)">14</text>
<text x="209.2" y="240.7" transform="rotate(-90 209.2 240.7)">14</text>
<text x="216.8" y="240.7" transform="rotate(-90 216.8 240.7)">14</text>
<text x="224.4" y="240.7" transform="rotate(-90 224.4 240.7)">14</text>
<text x="232" y="240.7" transform="rotate(-90 232 240.7)">14</text>
<text x="239.6" y="240.7" transform="rotate(-90 239.6 240.7)">14</text>
<text x="247.3" y="240.7" transform="rotate(-90 247.3 240.7)">14</text>
<text x="254.9" y="240.7" transform="rotate(-90 254.9 240.7)">14</text>
<text x="262.5" y="240.7" transform="rotate(-90 262.5 240.7)">14</text>
<text x="267.6" y="240.7" transform="rotate(-90 267.6 240.7)">14</text>
<text x="201.6" y="251.6" transform="rotate(-90 201.6 251.6)">7</text>
<text x="209.2" y="251.6" transform="rotate(-90 209.2 251.6)">7</text>
<text x="216.8" y="251.6" transform="rotate(-90 216.8 251.6)">7</text>
<text x="224.4" y="251.6" transform="rotate(-90 224.4 251.6)">7</text>
<text x="232" y="251.6" transform="rotate(-90 232 251.6)">7</text>
<text x="239.6" y="251.6" transform="rotate(-90 239.6 251.6)">7</text>
<text x="247.3" y="251.6" transform="rotate(-90 247.3 251.6)">7</text>
<text x="254.9" y="251.6" transform="rotate(-90 254.9 251.6)">7</text>
<text x="262.5" y="251.6" transform="rotate(-90 262.5 251.6)">7</text>
<text x="267.6" y="251.6" transform="rotate(-90 267.6 251.6)">7</text>
</g>
<g font-size="2" fill="#808080">
<text x="203.8" y="243" transform="rotate(-90 203.8 243)">VCC</text>
<text x="211.4" y="243" transform="rotate(-90 211.4 243)">VCC</text>
<text x="219.1" y="243" transform="rotate(-90 219.1 243)">VCC</text>
<text x="226.7" y="243" transform="rotate(-90 226.7 243)">VCC</text>
<text x="234.3" y="243" transform="rotate(-90 234.3 243)">VCC</text>
<text x="241.9" y="243" transform="rotate(-90 241.9 243)">VCC</text>
<text x="249.5" y="240.5" transform="rotate(-90 249.5 240.5)">VCC</text>
<text x="257.1" y="240.5" transform="rotate(-90 257.1 240.5)">VCC</text>
<text x="264.8" y="240.5" transform="rotate(-90 264.8 240.5)">VCC</text>
<text x="269.8" y="240.5" transform="rotate(-90 269.8 240.5)">VCC</text>
<text x="203.8" y="251.4" transform="rotate(-90 203.8 251.4)">GND</text>
<text x="211.4" y="251.4" transform="rotate(-90 211.4 251.4)">GND</text>
<text x="219.1" y="251.4" transform="rotate(-90 219.1 251.4)">GND</text>
<text x="226.7" y="251.4" transform="rotate(-90 226.7 251.4)">GND</text>
<text x="234.3" y="251.4" transform="rotate(-90 234.3 251.4)">GND</text>
<text x="241.9" y="251.4" transform="rotate(-90 241.9 251.4)">GND</text>
<text x="249.5" y="253.2" transform="rotate(-90 249.5 253.2)">GND</text>
<text x="257.1" y="253.2" transform="rotate(-90 257.1 253.2)">GND</text>
<text x="264.8" y="253.2" transform="rotate(-90 264.8 253.2)">GND</text>
<text x="269.8" y="253.2" transform="rotate(-90 269.8 253.2)">GND</text>
</g>
</svg>
